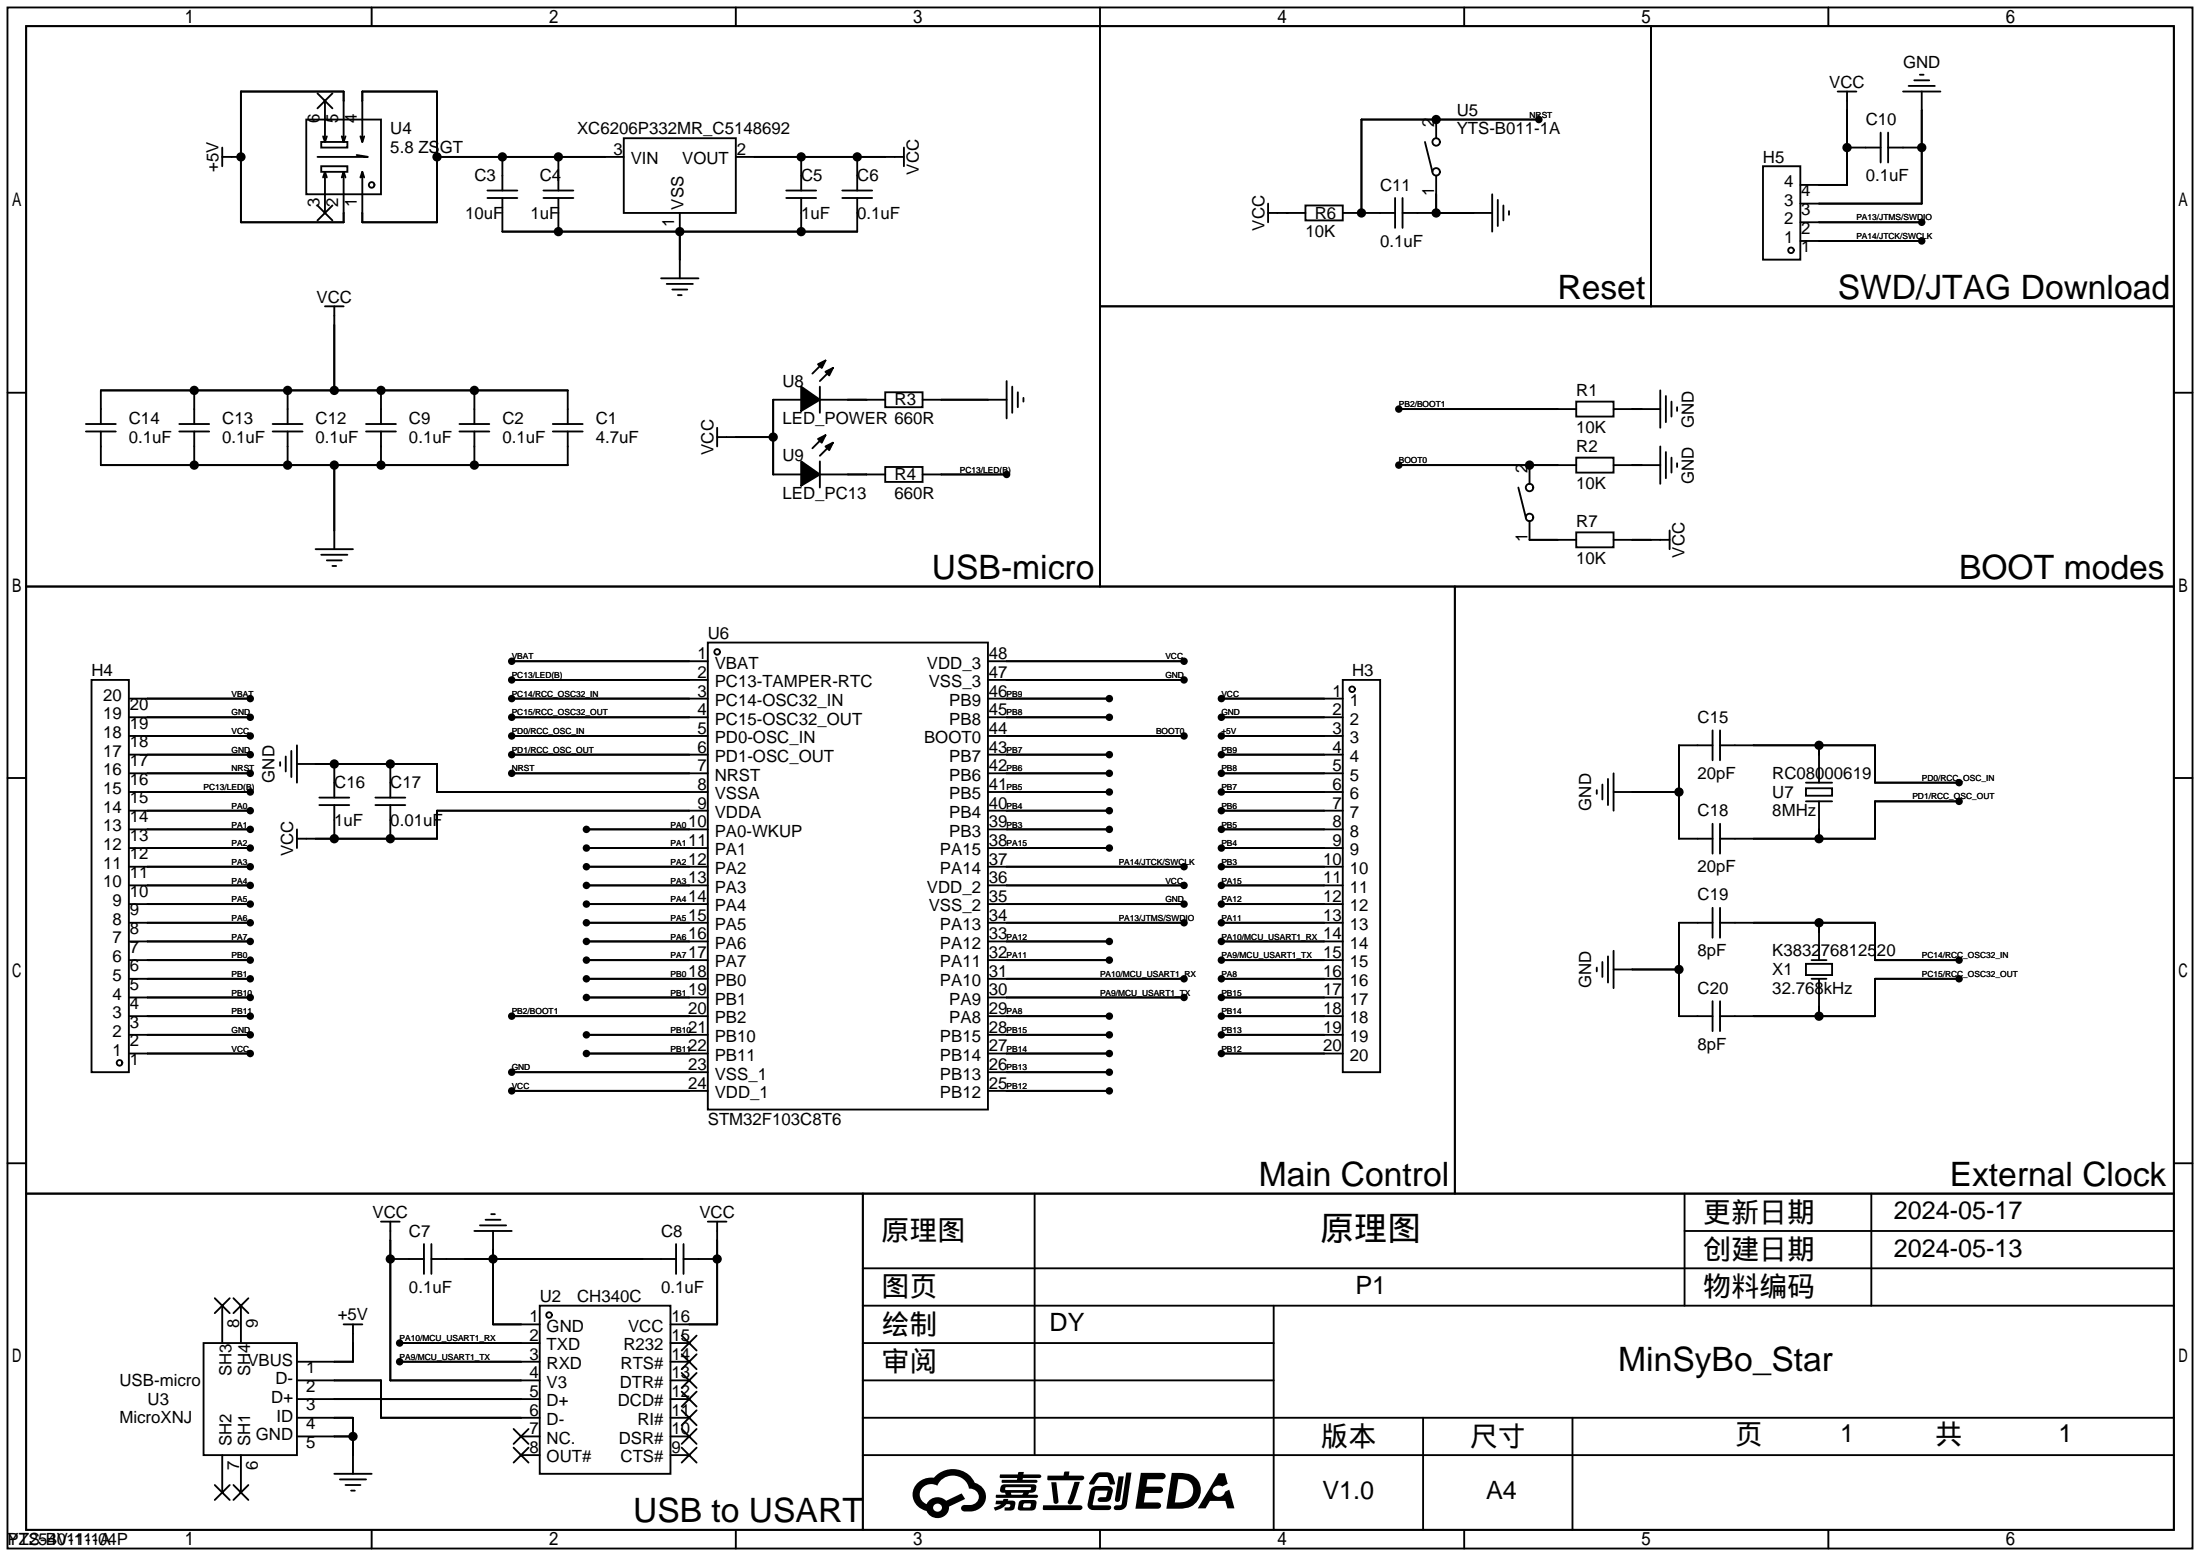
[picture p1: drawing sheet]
<svg xmlns="http://www.w3.org/2000/svg" width="299mm" height="212mm" viewBox="0 0 299 212" stroke-linecap="round" stroke-linejoin="round" font-family="sans-serif">
<g fill="#000">
<path d="M136 200.5h2.4l.1-.3h.7v.3h2.2l.2 .1v.2l-.2 .2h-2.3v.2h1.8l.2 .1v.2l-.2 .1h-4.5l-.2-.1 .1-.3h2l.1-.2h-2.3l-.1-.2zM135.5 204.1h.9l.1-.3h.6v.3h.8a.92 .92 0 0 1-.2 1.3h-1.1v-.4h.5l.3-.2v-.2l-.5-.1a2.37 2.37 0 0 1-1.6 .9l-.1-.4 .9-.5h-.7zM143 201.6h.7l.3 2.5a.34 .34 0 0 1-.3 .4 .34 .34 0 0 1-.4-.3zM146.1 201.5h.8l-1 2.9a.36 .36 0 0 1-.4 .2 .36 .36 0 0 1-.3-.3zM141.9 204.7h5a.33 .33 0 0 1 .3 .3 .33 .33 0 0 1-.3 .3h-4.9l-.2-.1zM142.5 200.7h2.1l.1-.5 .2-.1h.6l-.1 .6h1.7a.32 .32 0 0 1 .4 .3 .32 .32 0 0 1-.4 .3h-4.5l-.2-.2zM148.4 202.4l.6-.3h1.7a.66 .66 0 0 1 .6 .9l-.1 .4a.81 .81 0 0 1-.9 .8h-.7a.32 .32 0 0 1-.3-.3 .32 .32 0 0 1 .4-.3h.7l.2-.9-1.6 .1-.4 1.8 2.2 .1a.32 .32 0 0 1 .3 .4 .32 .32 0 0 1-.4 .2h-2.2a.69 .69 0 0 1-.6-.8l.4-1.7zM148.9 200.6l.2-.3 .4-.1h1a.77 .77 0 0 1 .9 .5l.3 1-.2 .2h-.5l-.4-1-.9-.1a1.16 1.16 0 0 0-.8 .9l-.1 .2h-.5l-.2-.2zM152.1 200.8h.7l-.5 3.1a.36 .36 0 0 1-.3 .3 .36 .36 0 0 1-.4-.3zM153.2 200.2h.7l-.6 4.3a1.13 1.13 0 0 1-1.8 .6v-.3l.2-.1h.7l.2-.2zM155.2 200.3h2.1a1.28 1.28 0 0 1 1.2 .2 .48 .48 0 0 1-.1 .5 .48 .48 0 0 1-.5 .1h-1.8l-.2 1.1h1.9a.43 .43 0 0 1 .4 .4 .43 .43 0 0 1-.5 .4h-1.9l-.2 1.3h1.2a.9 .9 0 0 1 1.1 .4v.2l-.4 .2h-3.1zM165.7 200.3h.9l.4 1.5-.8 .3a.82 .82 0 0 0-1.1 .1 .82 .82 0 0 0 .1 1.2 .82 .82 0 0 0 1.1-.1l.3-.4 .6-.3 .7 2.5h-1l-.2-1h-2.1l-.6 1h-1.1z"/>
<path d="M124.9 201.6a2.23 2.23 0 0 0-.7 2.3 2.23 2.23 0 0 0 1.8 1.6 1.58 1.58 0 0 0 1.8 .9 1.58 1.58 0 0 0 1.3-1.5l2.2-1.1-.5-.7-2.1 1a1.65 1.65 0 0 0-2.7 .4 1.41 1.41 0 0 1-.9-1.6 1.41 1.41 0 0 1 1.6-1.1l.8 .2a2.3 2.3 0 0 1 2.3-1.3 2.3 2.3 0 0 1 2 1.7 1.12 1.12 0 0 1 1.3 1 1.12 1.12 0 0 1-1.1 1.2h-.7a.45 .45 0 0 0-.6 .4 .45 .45 0 0 0 .5 .5 2.36 2.36 0 0 0 2.9-2 2 2 0 0 0-1.5-1.9 3.3 3.3 0 0 0-5.6-.7h-.3a2.66 2.66 0 0 0-1.8 .7zM127 205a.57 .57 0 0 1 1.1 0 .57 .57 0 0 1-1.1 0z"/>
<path d="M138.6 204.2l-.2 1a2.66 2.66 0 0 0 2.2 .1 .99 .99 0 0 0 .2-1.3h-1.6zM139.2 204.5h1a.4 .4 0 0 1-.2 .5l-.8-.1z"/>
<path d="M136.2 202a.7 .7 0 0 0 0 .9l.5 .1 .1 .3h-1.3v.3l5.4 .1 .3-.2-.1-.2h-.1h-1.2l.2-.3a.7 .7 0 0 0 .8-.3 .7 .7 0 0 0 0-.8l-4.2-.1zM136.8 202.3l3.3-.1 .1 .1v.3h-.2h-3.2l-.1-.2zM137.5 203h1.7l-.2 .3h-1.4z"/>
<path d="M159.4 200.3l-.8 4.9a9.2 9.2 0 0 0 3-.2 2.41 2.41 0 0 0 1.7-2.8 2.41 2.41 0 0 0-2.6-1.9zM160.3 201.1a1.62 1.62 0 0 1 2 1.5 1.62 1.62 0 0 1-1.8 1.7h-.7z"/>
<circle cx="195.3" cy="16.3" r=".63"/>
<circle cx="209.3" cy="16.3" r=".51"/>
<circle cx="32.8" cy="21.3" r=".63"/>
<circle cx="59.4" cy="21.3" r=".63"/>
<circle cx="68.3" cy="21.3" r=".63"/>
<circle cx="75.9" cy="21.3" r=".63"/>
<circle cx="75.9" cy="31.5" r=".63"/>
<circle cx="92.5" cy="31.5" r=".63"/>
<circle cx="109" cy="21.3" r=".63"/>
<circle cx="109" cy="31.5" r=".63"/>
<circle cx="116.6" cy="21.3" r=".63"/>
<circle cx="185.2" cy="29" r=".63"/>
<circle cx="195.3" cy="29" r=".63"/>
<circle cx="251.2" cy="20.1" r=".63"/>
<circle cx="261.4" cy="32.8" r=".51"/>
<circle cx="261.4" cy="30.2" r=".51"/>
<circle cx="261.4" cy="20.1" r=".63"/>
<circle cx="26.4" cy="53.1" r=".63"/>
<circle cx="39.1" cy="53.1" r=".63"/>
<circle cx="45.5" cy="53.1" r=".63"/>
<circle cx="51.8" cy="53.1" r=".63"/>
<circle cx="64.5" cy="53.1" r=".63"/>
<circle cx="105.2" cy="59.4" r=".63"/>
<circle cx="190.2" cy="55.6" r=".51"/>
<circle cx="26.4" cy="63.2" r=".63"/>
<circle cx="39.1" cy="63.2" r=".63"/>
<circle cx="45.5" cy="63.2" r=".63"/>
<circle cx="51.8" cy="63.2" r=".63"/>
<circle cx="64.5" cy="63.2" r=".63"/>
<circle cx="136.9" cy="64.5" r=".51"/>
<circle cx="190.2" cy="63.2" r=".51"/>
<circle cx="208" cy="63.2" r=".63"/>
<circle cx="34" cy="95" r=".51"/>
<circle cx="34" cy="97.5" r=".51"/>
<circle cx="69.6" cy="92.5" r=".51"/>
<circle cx="69.6" cy="95" r=".51"/>
<circle cx="69.6" cy="89.9" r=".51"/>
<circle cx="69.6" cy="97.5" r=".51"/>
<circle cx="150.9" cy="95" r=".51"/>
<circle cx="150.9" cy="97.5" r=".51"/>
<circle cx="161" cy="89.9" r=".51"/>
<circle cx="161" cy="92.5" r=".51"/>
<circle cx="166.1" cy="95" r=".51"/>
<circle cx="166.1" cy="97.5" r=".51"/>
<circle cx="34" cy="117.9" r=".51"/>
<circle cx="34" cy="105.2" r=".51"/>
<circle cx="34" cy="107.7" r=".51"/>
<circle cx="34" cy="102.6" r=".51"/>
<circle cx="34" cy="115.3" r=".51"/>
<circle cx="34" cy="110.2" r=".51"/>
<circle cx="34" cy="100.1" r=".51"/>
<circle cx="34" cy="112.8" r=".51"/>
<circle cx="45.5" cy="114" r=".63"/>
<circle cx="45.5" cy="103.9" r=".63"/>
<circle cx="53.1" cy="114" r=".63"/>
<circle cx="53.1" cy="103.9" r=".63"/>
<circle cx="69.6" cy="102.6" r=".51"/>
<circle cx="69.6" cy="105.2" r=".51"/>
<circle cx="69.6" cy="100.1" r=".51"/>
<circle cx="79.8" cy="117.9" r=".51"/>
<circle cx="79.8" cy="115.3" r=".51"/>
<circle cx="79.8" cy="112.8" r=".51"/>
<circle cx="150.9" cy="115.3" r=".51"/>
<circle cx="150.9" cy="107.7" r=".51"/>
<circle cx="150.9" cy="105.2" r=".51"/>
<circle cx="150.9" cy="102.6" r=".51"/>
<circle cx="150.9" cy="110.2" r=".51"/>
<circle cx="150.9" cy="112.8" r=".51"/>
<circle cx="161" cy="117.9" r=".51"/>
<circle cx="161" cy="100.1" r=".51"/>
<circle cx="166.1" cy="105.2" r=".51"/>
<circle cx="166.1" cy="107.7" r=".51"/>
<circle cx="166.1" cy="102.6" r=".51"/>
<circle cx="166.1" cy="117.9" r=".51"/>
<circle cx="166.1" cy="115.3" r=".51"/>
<circle cx="166.1" cy="110.2" r=".51"/>
<circle cx="166.1" cy="100.1" r=".51"/>
<circle cx="166.1" cy="112.8" r=".51"/>
<circle cx="228.3" cy="107.7" r=".63"/>
<circle cx="247.4" cy="101.3" r=".63"/>
<circle cx="247.4" cy="114" r=".63"/>
<circle cx="266.4" cy="109" r=".51"/>
<circle cx="266.4" cy="106.4" r=".51"/>
<circle cx="34" cy="138.2" r=".51"/>
<circle cx="34" cy="135.6" r=".51"/>
<circle cx="34" cy="120.4" r=".51"/>
<circle cx="34" cy="133.1" r=".51"/>
<circle cx="34" cy="125.5" r=".51"/>
<circle cx="34" cy="122.9" r=".51"/>
<circle cx="34" cy="128" r=".51"/>
<circle cx="34" cy="130.6" r=".51"/>
<circle cx="69.6" cy="138.2" r=".51"/>
<circle cx="79.8" cy="135.6" r=".51"/>
<circle cx="79.8" cy="125.5" r=".51"/>
<circle cx="79.8" cy="122.9" r=".51"/>
<circle cx="79.8" cy="120.4" r=".51"/>
<circle cx="79.8" cy="133.1" r=".51"/>
<circle cx="79.8" cy="128" r=".51"/>
<circle cx="79.8" cy="130.6" r=".51"/>
<circle cx="150.9" cy="138.2" r=".51"/>
<circle cx="150.9" cy="128" r=".51"/>
<circle cx="150.9" cy="130.6" r=".51"/>
<circle cx="161" cy="135.6" r=".51"/>
<circle cx="161" cy="122.9" r=".51"/>
<circle cx="161" cy="133.1" r=".51"/>
<circle cx="161" cy="125.5" r=".51"/>
<circle cx="161" cy="120.4" r=".51"/>
<circle cx="166.1" cy="135.6" r=".51"/>
<circle cx="166.1" cy="133.1" r=".51"/>
<circle cx="166.1" cy="138.2" r=".51"/>
<circle cx="166.1" cy="122.9" r=".51"/>
<circle cx="166.1" cy="120.4" r=".51"/>
<circle cx="166.1" cy="125.5" r=".51"/>
<circle cx="166.1" cy="128" r=".51"/>
<circle cx="166.1" cy="130.6" r=".51"/>
<circle cx="228.3" cy="131.8" r=".63"/>
<circle cx="247.4" cy="125.5" r=".63"/>
<circle cx="247.4" cy="138.2" r=".63"/>
<circle cx="266.4" cy="133.1" r=".51"/>
<circle cx="266.4" cy="130.6" r=".51"/>
<circle cx="34" cy="140.7" r=".51"/>
<circle cx="34" cy="143.3" r=".51"/>
<circle cx="69.6" cy="148.3" r=".51"/>
<circle cx="69.6" cy="145.8" r=".51"/>
<circle cx="79.8" cy="140.7" r=".51"/>
<circle cx="79.8" cy="143.3" r=".51"/>
<circle cx="150.9" cy="145.8" r=".51"/>
<circle cx="150.9" cy="148.3" r=".51"/>
<circle cx="150.9" cy="140.7" r=".51"/>
<circle cx="150.9" cy="143.3" r=".51"/>
<circle cx="166.1" cy="140.7" r=".51"/>
<circle cx="166.1" cy="143.3" r=".51"/>
<circle cx="53.1" cy="171.2" r=".63"/>
<circle cx="67.1" cy="171.2" r=".63"/>
<circle cx="97.5" cy="171.2" r=".63"/>
<circle cx="48" cy="195.3" r=".63"/>
<circle cx="54.4" cy="182.6" r=".51"/>
<circle cx="54.4" cy="185.2" r=".51"/>
</g>
<g fill="none" stroke="#000" stroke-width=".25">
<path d="M1 1h297.2v209.6h-297.2zM3.6 3.6h292.1v204.4h-292.1zM3.6 3.6h146v76.2h-146zM41.7 16.3h10.1v10.1h-10.1zM43.2 12.7l2 2M43.7 19.3h3.5v.8h-3.5zM44.2 13.7v5.6l-.3-.8M44.4 18.5l-.2 .8M45.2 12.7l-2 2M46.5 18.5l.2 .8v-6.9h-13.9v17.8h13.9v-6.8l-.2 .7M47 18.5l-.3 .8M49 18.5l.3 .8v-6.9h10.1v17.8h-10.1v-6.8l-.3 .7"/>
<path d="M49.5 18.5l-.2 .8M50.5 1v2.6M84.8 18.8h15.3v10.2h-15.3zM100.1 1v2.6M149.6 3.6h74.9v38.1h-74.9zM149.6 1v2.6M193.8 19.3l1 4.1M195.3 16.3v2.5M199.1 1v2.6M209.3 16.3h-24.1v12.7M224.5 3.6h71.2v38.1h-71.2zM248.7 1v2.6"/>
<path d="M249.9 12.4h2.6M251.2 12.4v12.7h-6.3M255.8 18v4.1M256.8 18v4.1M258.8 12.4h5.1M259.6 11.7h3.5M260.3 10.9h2.1M261.1 10.2h.5M261.4 12.4v15.3h-16.5M30.2 21.3h2.6M30.2 20.1v2.5M43.2 27.9l2 2.1"/>
<path d="M43.7 22.6h3.5v.8h-3.5zM43.9 24.1l.3-.7v5.6M44.2 23.4l.2 .7M45.2 27.9l-2 2.1M46.7 23.4l.3 .7M48.5 21.1l1.5 .2h-6.8M49.3 23.4l.2 .7M59.4 21.3h25.4M66.3 25.9h4.1M66.3 26.9h4.1M68.3 26.9v4.6h48.3v-4.6M68.3 21.3v4.6"/>
<path d="M73.9 25.9h4.1M73.9 26.9h4.1M75.9 21.3v4.6M75.9 26.9v4.6M89.9 37.8h5.1M90.7 38.6h3.5M91.4 39.4h2.1M92.5 29v8.8M100.1 21.3h22.8M106.9 25.9h4.1M106.9 26.9h4.1M109 21.3v4.6"/>
<path d="M109 26.9v4.6M114.6 25.9h4M114.6 26.9h4M116.6 21.3v4.6M122.9 20.1v2.5M172.5 29h5M172.5 27.7v2.5M175 29h.1M177.5 27.9h5.1v2.1h-5.1zM182.6 29h7.1M189.7 26.9v4.1M190.8 26.9v4.1"/>
<path d="M190.8 29h12.1M195.3 23.9v5.1M202.9 26.4v5.1M203.7 27.2v3.5M204.5 27.9v2.1M205.2 28.7v.5M239.8 22.6h5.1v12.7h-5.1zM244.9 32.8h16.5M244.9 30.2h16.5M251.2 20.1h4.6M256.8 20.1h4.6M1 53.4h2.6"/>
<path d="M11.7 57.7h4M11.7 58.7h4M13.7 58.7v4.5h63.5v-4.5M13.7 57.7v-4.6h63.5v4.6M24.4 57.7h4M24.4 58.7h4M26.4 53.1v4.6M26.4 58.7v4.5M37.1 57.7h4M37.1 58.7h4M39.1 53.1v4.6M39.1 58.7v4.5"/>
<path d="M44.2 41.7h2.5M45.5 41.7v11.4M49.8 57.7h4M49.8 58.7h4M51.8 53.1v4.6M51.8 58.7v4.5M62.5 57.7h4M62.5 58.7h4M64.5 53.1v4.6M64.5 58.7v4.5M75.2 57.7h4M75.2 58.7h4"/>
<path d="M92.2 40.1h.5M97.5 58.2v2.5M97.5 59.4h7.7M109 54.4h-3.8v10.1h3.8M111.5 54.4h8.9M111.5 52.6v3.5M111.5 49.8l-1 1M111.5 59.9l-1 1.1M112.5 50.8l-1 1M120.4 53.3h5.1v2.1h-5.1zM125.5 54.4h11.4M136.9 51.8v5.1"/>
<path d="M137.7 52.6v3.5M138.4 53.3v2.1M139.2 54.1v.5M149.6 41.7h146.1v38.1h-146.1zM190.2 55.6h24.2M214.4 54.6h5.1v2h-5.1zM219.5 55.6h6.3M225.8 53.1v5.1M226.6 53.8v3.6M227.3 54.6v2M228.1 55.4v.5M295.7 53.4h2.5"/>
<path d="M3.6 79.8h194.3v82.5h-194.3zM42.9 74.7h5.1M43.7 75.4h3.5M44.4 76.2h2.1M45.2 77h.5M45.5 63.2v11.5M111.5 62.7v3.6M111.5 64.5h8.9M112.5 61l-1 1M120.4 63.5h5.1v2h-5.1zM125.5 64.5h11.4M190.2 63.2h24.2"/>
<path d="M197.9 79.8h97.8v82.5h-97.8zM206.5 66.3l1 4.1M208 70.9v2.5h6.4M208 63.2v2.6M214.4 62.2h5.1v2.1h-5.1zM214.4 72.4h5.1v2h-5.1zM219.5 63.2h6.3M219.5 73.4h7.6M225.8 60.7v5.1M226.6 61.5v3.5M227.1 72.1v2.6M227.3 62.2v2.1"/>
<path d="M228.1 63v.5M12.4 92.5h5.1v53.3h-5.1zM17.5 95h16.5M17.5 97.5h16.5M69.6 89.9h26.7M69.6 92.5h26.7M69.6 95h26.7M69.6 97.5h26.7M96.3 87.4h38.1v63.5h-38.1zM134.4 89.9h26.6M134.4 92.5h26.6M134.4 95h16.5"/>
<path d="M134.4 97.5h16.5M166.1 95h16.5M166.1 97.5h16.5M182.6 92.5h5.1v53.3h-5.1zM232.9 99.3v4.1M233.9 99.3v4.1M1 105.8h2.6M17.5 100.1h16.5M17.5 102.6h16.5M17.5 105.2h16.5M17.5 107.7h16.5M17.5 110.2h16.5"/>
<path d="M17.5 112.8h16.5M17.5 115.3h16.5M17.5 117.9h16.5M38.1 103.6v.5M38.9 102.9v2M39.6 102.1v3.6M40.4 103.9h19v3.8h36.9M40.4 101.3v5.1M40.4 112.8v2.5M43.4 108.5h4.1M43.4 109.5h4.1M45.5 103.9v4.6"/>
<path d="M45.5 109.5v4.5M51.1 108.5h4M51.1 109.5h4M53.1 103.9v4.6M53.1 109.5v4.5M69.6 100.1h26.7M69.6 102.6h26.7M69.6 105.2h26.7M79.8 112.8h16.5M79.8 115.3h16.5M79.8 117.9h16.5M96.3 110.2h-36.9v3.8h-19"/>
<path d="M134.4 100.1h26.6M134.4 102.6h16.5M134.4 105.2h16.5M134.4 107.7h16.5M134.4 110.2h16.5M134.4 112.8h16.5M134.4 115.3h16.5M134.4 117.9h26.6M166.1 100.1h16.5M166.1 102.6h16.5M166.1 105.2h16.5M166.1 107.7h16.5"/>
<path d="M166.1 110.2h16.5M166.1 112.8h16.5M166.1 115.3h16.5M166.1 117.9h16.5M217.2 107.4v.5M217.9 106.7v2M218.7 105.9v3.6M219.5 107.7h8.8M219.5 105.2v5M232.9 112v4.1M232.9 101.3h-4.6v12.7h4.6M233.9 101.3h21.1v5.1h11.4"/>
<path d="M233.9 112v4.1M245.6 107.2h3.6v1h-3.6zM245.6 106.4h3.6M245.6 109h3.6M247.4 101.3v5.1M247.4 109v5M266.4 109h-11.4v5h-21.1M295.7 105.8h2.5M17.5 120.4h16.5M17.5 122.9h16.5M17.5 125.5h16.5M17.5 128h16.5"/>
<path d="M17.5 130.6h16.5M17.5 133.1h16.5M17.5 135.6h16.5M17.5 138.2h16.5M69.6 138.2h26.7M79.8 120.4h16.5M79.8 122.9h16.5M79.8 125.5h16.5M79.8 128h16.5M79.8 130.6h16.5M79.8 133.1h16.5M79.8 135.6h16.5"/>
<path d="M134.4 120.4h26.6M134.4 122.9h26.6M134.4 125.5h26.6M134.4 128h16.5M134.4 130.6h16.5M134.4 133.1h26.6M134.4 135.6h26.6M134.4 138.2h16.5M166.1 120.4h16.5M166.1 122.9h16.5M166.1 125.5h16.5M166.1 128h16.5"/>
<path d="M166.1 130.6h16.5M166.1 133.1h16.5M166.1 135.6h16.5M166.1 138.2h16.5M217.2 131.6v.5M217.9 130.8v2M218.7 130v3.6M219.5 129.3v5.1M219.5 131.8h8.8M232.9 125.5h-4.6v12.7h4.6M232.9 123.4v4.1M232.9 136.1v4.1"/>
<path d="M233.9 125.5h21.1v5.1h11.4M233.9 123.4v4.1M233.9 136.1v4.1M245.6 131.1h3.6v1.5h-3.6zM246.4 130.6h2M246.4 133.1h2M247.4 125.5v5.1M247.4 133.1v5.1M266.4 133.1h-11.4v5.1h-21.1M1 158.2h2.6M17.5 140.7h16.5M17.5 143.3h16.5"/>
<path d="M69.6 145.8h26.7M69.6 148.3h26.7M79.8 140.7h16.5M79.8 143.3h16.5M134.4 140.7h16.5M134.4 143.3h16.5M134.4 145.8h16.5M134.4 148.3h16.5M166.1 140.7h16.5M166.1 143.3h16.5M295.7 158.2h2.5M3.6 162.3h113.7v45.7h-113.7z"/>
<path d="M29.2 176.5l2 2.1M30.2 177.5v5.1M31.2 176.5l-2 2.1M31.7 176.5l2.1 2.1M32.8 177.5v5.1M33.8 176.5l-2.1 2.1M51.8 166.1h2.6M53.1 166.1v21.6h20.3M53.1 171.2h4.6M57.7 169.2v4M58.7 171.2h33.2M58.7 169.2v4"/>
<path d="M64.5 167.4h5.1M65.3 166.6h3.5M66 165.9h2.1M66.8 165.1h.5M67.1 167.4v12.7h6.3M73.4 177.5h17.8v22.9h-17.8zM91.9 169.2v4M93 171.2h4.5M93 169.2v4M96.3 166.1h2.5M97.5 166.1v14h-6.3M117.3 162.3h178.4v45.7h-178.4z"/>
<path d="M117.3 177.5h178.4M117.3 172.5h178.4M140.7 162.3v35.6M173.2 177.5v30.5M229.1 162.3v15.2M229.1 167.4h66.6M254.5 162.3v15.2M27.7 182.6h12.7v15.3h-12.7zM30.2 197.9v5M32.8 197.9v5M40.4 192.8h7.6v7.6M40.4 187.7h11.4v5.1h21.6"/>
<path d="M40.4 195.3h7.6M40.4 190.2h33M46.7 180.1h2.6M48 180.1v5.1h-7.6M54.4 182.6h19M54.4 185.2h19M69.8 194.3l2.1 2M69.8 196.9l2.1 2M70.9 197.9h2.5M70.9 195.3h2.5M71.9 194.3l-2.1 2M71.9 196.9l-2.1 2"/>
<path d="M91.2 182.6h2.5M91.2 197.9h2.5M91.2 192.8h2.5M91.2 187.7h2.5M91.2 195.3h2.5M91.2 185.2h2.5M91.2 190.2h2.5M92.7 196.9l2 2M92.7 194.3l2 2M92.7 191.8l2 2M92.7 189.2l2 2.1M92.7 186.7l2 2"/>
<path d="M92.7 184.2l2 2M92.7 181.6l2 2M94.7 196.9l-2 2M94.7 194.3l-2 2M94.7 191.8l-2 2M94.7 189.2l-2 2.1M94.7 186.7l-2 2M94.7 184.2l-2 2M94.7 181.6l-2 2M117.3 182.6h55.9M117.3 197.9h178.4M117.3 192.8h178.4"/>
<path d="M117.3 187.7h55.9M193.5 192.8v15.2M213.9 192.8v15.2M29.2 201.9l2 2.1M31.2 201.9l-2 2.1M31.7 201.9l2.1 2.1M33.8 201.9l-2.1 2.1M45.5 200.4h5M46.2 201.2h3.6M47 201.9h2M47.8 202.7h.5M50.5 208v2.6"/>
<path d="M100.1 208v2.6M149.6 208v2.6M199.1 208v2.6M248.7 208v2.6"/>
<circle cx="195.3" cy="19.3" r=".51"/>
<circle cx="50.5" cy="25.1" r=".38"/>
<circle cx="195.3" cy="23.4" r=".51"/>
<circle cx="243.6" cy="34" r=".38"/>
<circle cx="208" cy="70.4" r=".51"/>
<circle cx="208" cy="66.3" r=".51"/>
<circle cx="97.5" cy="88.6" r=".38"/>
<circle cx="183.9" cy="93.7" r=".38"/>
<circle cx="16.3" cy="144.5" r=".38"/>
<circle cx="74.7" cy="178.8" r=".38"/>
</g>
<path d="M109 52.6l2.5 1.8-2.5 1.5zM111.3 49.5l1-.5-.5 1zM111.3 59.7l1-.5-.5 1zM112.3 50.5l1-.5-.5 1.1zM109 62.7l2.5 1.8-2.5 1.5zM112.3 60.7l1-.5-.5 1z" fill="#000" stroke="#000" stroke-width=".25"/>
<g font-size="4.6">
<text x="211.8" y="40.6">Reset</text>
<text x="249.9" y="40.6">SWD/JTAG Download</text>
<text x="126.7" y="78.7">USB-micro</text>
<text x="266.4" y="78.7">BOOT modes</text>
<text x="171.2" y="161.3">Main Control</text>
<text x="265.2" y="161.3">External Clock</text>
<text x="179.6" y="168.7">原理图</text>
<text x="220.1" y="186.4">MinSyBo_Star</text>
<text x="86.1" y="207">USB to USART</text>
</g>
<g font-size="3.8">
<text x="231.6" y="166.1">更新日期</text>
<text x="119.9" y="168.7">原理图</text>
<text x="231.6" y="171.2">创建日期</text>
<text x="119.9" y="176.3">图页</text>
<text x="231.6" y="176.3">物料编码</text>
<text x="119.9" y="181.4">绘制</text>
<text x="119.9" y="186.4">审阅</text>
<text x="179.6" y="196.6">版本</text>
<text x="199.9" y="196.6">尺寸</text>
<text x="236" y="196.3">页</text>
<text x="263.1" y="196.3">共</text>
</g>
<g font-size="3.4">
<text x="257.6" y="165.8">2024-05-17</text>
<text x="257.6" y="170.9">2024-05-13</text>
<text x="184.3" y="176">P1</text>
<text x="142.7" y="181">DY</text>
<text x="250.3" y="196">1</text>
<text x="280" y="196">1</text>
<text x="179.9" y="203.9">V1.0</text>
<text x="202.1" y="203.9">A4</text>
</g>
<g font-size="2.3">
<text x="248.8" y="11.9">VCC</text>
<text x="258.8" y="9.3">GND</text>
<text x="43.4" y="16.7" transform="rotate(-90 43.4 16.7)">6</text>
<text x="46" y="16.7" transform="rotate(-90 46 16.7)">5</text>
<text x="48.5" y="16.7" transform="rotate(-90 48.5 16.7)">4</text>
<text x="195.1" y="17.3" transform="rotate(-90 195.1 17.3)">2</text>
<text x="198.1" y="15.7">U5</text>
<text x="253.7" y="17">C10</text>
<text x="29.7" y="23.4" transform="rotate(-90 29.7 23.4)">+5V</text>
<text x="53.1" y="18.3">U4</text>
<text x="53.1" y="20.8">5.8 ZSGT</text>
<text x="78.5" y="18.3">XC6206P332MR_C5148692</text>
<text x="83.4" y="21.1">3</text>
<text x="85.8" y="22.3">VIN</text>
<text x="92.8" y="22.3">VOUT</text>
<text x="100.2" y="21.1">2</text>
<text x="125" y="23.7" transform="rotate(-90 125 23.7)">VCC</text>
<text x="198.1" y="18.3">YTS-B011-1A</text>
<text x="239.8" y="22.1">H5</text>
<text x="43.4" y="28.2" transform="rotate(-90 43.4 28.2)">3</text>
<text x="46" y="28.2" transform="rotate(-90 46 28.2)">2</text>
<text x="48.5" y="28.2" transform="rotate(-90 48.5 28.2)">1</text>
<text x="63.2" y="29.7">10uF</text>
<text x="64.5" y="24.6">C3</text>
<text x="72.1" y="29.7">1uF</text>
<text x="73.4" y="24.6">C4</text>
<text x="93" y="28.5" transform="rotate(-90 93 28.5)">VSS</text>
<text x="109" y="24.6">C5</text>
<text x="109" y="29.7">1uF</text>
<text x="116.6" y="24.6">C6</text>
<text x="116.6" y="29.7">0.1uF</text>
<text x="178.8" y="29.7">R6</text>
<text x="187.7" y="25.9">C11</text>
<text x="195.1" y="26.7" transform="rotate(-90 195.1 26.7)">1</text>
<text x="242.6" y="28">3</text>
<text x="242.6" y="25.4">4</text>
<text x="245" y="29.2">3</text>
<text x="245" y="26.7">4</text>
<text x="253.7" y="24.6">0.1uF</text>
<text x="91.7" y="30.8" transform="rotate(-90 91.7 30.8)">1</text>
<text x="172" y="31.4" transform="rotate(-90 172 31.4)">VCC</text>
<text x="177.5" y="32.3">10K</text>
<text x="187.7" y="33.5">0.1uF</text>
<text x="242.6" y="33">1</text>
<text x="242.6" y="30.5">2</text>
<text x="245" y="34.3">1</text>
<text x="245" y="31.8">2</text>
<text x="43.1" y="41.1">VCC</text>
<text x="106.4" y="52.6">U8</text>
<text x="214.4" y="53.8">R1</text>
<text x="17.5" y="57.7">C14</text>
<text x="30.2" y="57.7">C13</text>
<text x="42.9" y="57.7">C12</text>
<text x="55.6" y="57.7">C9</text>
<text x="68.3" y="57.7">C2</text>
<text x="81" y="57.7">C1</text>
<text x="106.4" y="57.7">LED_POWER 660R</text>
<text x="121.7" y="55.1">R3</text>
<text x="214.4" y="58.9">10K</text>
<text x="230.4" y="58.2" transform="rotate(-90 230.4 58.2)">GND</text>
<text x="17.5" y="60.2">0.1uF</text>
<text x="30.2" y="60.2">0.1uF</text>
<text x="42.9" y="60.2">0.1uF</text>
<text x="55.6" y="60.2">0.1uF</text>
<text x="68.3" y="60.2">0.1uF</text>
<text x="81" y="60.2">4.7uF</text>
<text x="97" y="61.8" transform="rotate(-90 97 61.8)">VCC</text>
<text x="106.4" y="62.7">U9</text>
<text x="121.7" y="65.3">R4</text>
<text x="207.8" y="64.3" transform="rotate(-90 207.8 64.3)">2</text>
<text x="214.4" y="61.5">R2</text>
<text x="230.4" y="65.8" transform="rotate(-90 230.4 65.8)">GND</text>
<text x="106.4" y="67.8">LED_PC13</text>
<text x="121.7" y="67.8">660R</text>
<text x="214.4" y="66.5">10K</text>
<text x="214.4" y="71.6">R7</text>
<text x="207.8" y="73.7" transform="rotate(-90 207.8 73.7)">1</text>
<text x="214.4" y="76.7">10K</text>
<text x="229.1" y="75.8" transform="rotate(-90 229.1 75.8)">VCC</text>
<text x="94.9" y="89.6">1</text>
<text x="96.3" y="86.9">U6</text>
<text x="134.5" y="89.6">48</text>
<text x="12.4" y="91.9">H4</text>
<text x="14" y="95.3">20</text>
<text x="94.9" y="92.2">2</text>
<text x="94.9" y="94.7">3</text>
<text x="97.2" y="90.9">VBAT</text>
<text x="97.2" y="93.5">PC13-TAMPER-RTC</text>
<text x="97.2" y="96">PC14-OSC32_IN</text>
<text x="126.1" y="90.9">VDD_3</text>
<text x="126.3" y="93.5">VSS_3</text>
<text x="129.1" y="96">PB9</text>
<text x="134.5" y="94.7">46</text>
<text x="134.5" y="92.2">47</text>
<text x="181.2" y="94.7">1</text>
<text x="183.6" y="96">1</text>
<text x="183.9" y="91.9">H3</text>
<text x="14" y="100.4">18</text>
<text x="14" y="97.8">19</text>
<text x="17.7" y="101.6">18</text>
<text x="17.7" y="99.1">19</text>
<text x="17.7" y="96.5">20</text>
<text x="94.9" y="97.3">4</text>
<text x="94.9" y="99.8">5</text>
<text x="97.2" y="98.5">PC15-OSC32_OUT</text>
<text x="97.2" y="101.1">PD0-OSC_IN</text>
<text x="125.7" y="101.1">BOOT0</text>
<text x="129.1" y="98.5">PB8</text>
<text x="134.5" y="99.8">44</text>
<text x="134.5" y="97.3">45</text>
<text x="181.2" y="97.3">2</text>
<text x="181.2" y="99.8">3</text>
<text x="183.6" y="98.5">2</text>
<text x="183.6" y="101.1">3</text>
<text x="230.9" y="98.3">C15</text>
<text x="14" y="108">15</text>
<text x="14" y="105.4">16</text>
<text x="14" y="102.9">17</text>
<text x="17.7" y="106.7">16</text>
<text x="17.7" y="104.2">17</text>
<text x="37.3" y="106.4" transform="rotate(-90 37.3 106.4)">GND</text>
<text x="45.5" y="107.2">C16</text>
<text x="53.1" y="107.2">C17</text>
<text x="94.9" y="102.3">6</text>
<text x="94.9" y="104.9">7</text>
<text x="94.9" y="107.4">8</text>
<text x="97.2" y="103.6">PD1-OSC_OUT</text>
<text x="97.2" y="106.2">NRST</text>
<text x="129.1" y="106.2">PB6</text>
<text x="129.1" y="103.6">PB7</text>
<text x="134.5" y="107.4">41</text>
<text x="134.5" y="104.9">42</text>
<text x="134.5" y="102.3">43</text>
<text x="181.2" y="102.3">4</text>
<text x="181.2" y="104.9">5</text>
<text x="181.2" y="107.4">6</text>
<text x="183.6" y="103.6">4</text>
<text x="183.6" y="106.2">5</text>
<text x="230.9" y="105.9">20pF</text>
<text x="241" y="105.9">RC08000619</text>
<text x="14" y="113.1">13</text>
<text x="14" y="110.5">14</text>
<text x="17.7" y="111.8">14</text>
<text x="17.7" y="109.2">15</text>
<text x="45.5" y="112.3">1uF</text>
<text x="53.1" y="112.3">0.01uF</text>
<text x="93.6" y="112.5">10</text>
<text x="94.9" y="110">9</text>
<text x="97.2" y="108.7">VSSA</text>
<text x="97.2" y="111.2">VDDA</text>
<text x="97.2" y="113.8">PA0-WKUP</text>
<text x="129.1" y="113.8">PB3</text>
<text x="129.1" y="111.2">PB4</text>
<text x="129.1" y="108.7">PB5</text>
<text x="134.5" y="112.5">39</text>
<text x="134.5" y="110">40</text>
<text x="181.2" y="110">7</text>
<text x="181.2" y="112.5">8</text>
<text x="183.6" y="108.7">6</text>
<text x="183.6" y="111.2">7</text>
<text x="183.6" y="113.8">8</text>
<text x="216.4" y="110.2" transform="rotate(-90 216.4 110.2)">GND</text>
<text x="230.9" y="111">C18</text>
<text x="241" y="108.5">U7</text>
<text x="241" y="111">8MHz</text>
<text x="14" y="118.1">11</text>
<text x="14" y="115.6">12</text>
<text x="17.7" y="119.4">11</text>
<text x="17.7" y="116.9">12</text>
<text x="17.7" y="114.3">13</text>
<text x="39.9" y="116.5" transform="rotate(-90 39.9 116.5)">VCC</text>
<text x="93.6" y="115">11</text>
<text x="93.6" y="117.6">12</text>
<text x="97.2" y="116.3">PA1</text>
<text x="97.2" y="118.9">PA2</text>
<text x="127.8" y="118.9">PA14</text>
<text x="127.8" y="116.3">PA15</text>
<text x="134.5" y="117.6">37</text>
<text x="134.5" y="115">38</text>
<text x="180" y="117.6">10</text>
<text x="181.2" y="115">9</text>
<text x="183.6" y="116.3">9</text>
<text x="183.6" y="118.9">10</text>
<text x="230.9" y="118.6">20pF</text>
<text x="14" y="120.7">10</text>
<text x="15.3" y="125.8">8</text>
<text x="15.3" y="123.2">9</text>
<text x="17.7" y="124.5">9</text>
<text x="17.7" y="121.9">10</text>
<text x="93.6" y="120.1">13</text>
<text x="93.6" y="122.7">14</text>
<text x="93.6" y="125.2">15</text>
<text x="97.2" y="121.4">PA3</text>
<text x="97.2" y="123.9">PA4</text>
<text x="126.1" y="121.4">VDD_2</text>
<text x="126.3" y="123.9">VSS_2</text>
<text x="134.5" y="125.2">34</text>
<text x="134.5" y="122.7">35</text>
<text x="134.5" y="120.1">36</text>
<text x="180" y="120.1">11</text>
<text x="180" y="122.7">12</text>
<text x="180" y="125.2">13</text>
<text x="183.6" y="121.4">11</text>
<text x="183.6" y="123.9">12</text>
<text x="230.9" y="122.4">C19</text>
<text x="15.3" y="130.8">6</text>
<text x="15.3" y="128.3">7</text>
<text x="17.7" y="129.6">7</text>
<text x="17.7" y="127">8</text>
<text x="93.6" y="127.7">16</text>
<text x="93.6" y="130.3">17</text>
<text x="97.2" y="126.5">PA5</text>
<text x="97.2" y="129">PA6</text>
<text x="97.2" y="131.6">PA7</text>
<text x="127.8" y="131.6">PA11</text>
<text x="127.8" y="129">PA12</text>
<text x="127.8" y="126.5">PA13</text>
<text x="134.5" y="130.3">32</text>
<text x="134.5" y="127.7">33</text>
<text x="180" y="127.7">14</text>
<text x="180" y="130.3">15</text>
<text x="183.6" y="126.5">13</text>
<text x="183.6" y="129">14</text>
<text x="183.6" y="131.6">15</text>
<text x="230.9" y="130">8pF</text>
<text x="241" y="130">K383276812520</text>
<text x="15.3" y="135.9">4</text>
<text x="15.3" y="133.4">5</text>
<text x="17.7" y="137.2">4</text>
<text x="17.7" y="134.6">5</text>
<text x="17.7" y="132.1">6</text>
<text x="93.6" y="132.8">18</text>
<text x="93.6" y="135.4">19</text>
<text x="93.6" y="137.9">20</text>
<text x="97.2" y="134.1">PB0</text>
<text x="97.2" y="136.6">PB1</text>
<text x="127.8" y="134.1">PA10</text>
<text x="129.1" y="136.6">PA9</text>
<text x="134.5" y="137.9">29</text>
<text x="134.5" y="135.4">30</text>
<text x="134.5" y="132.8">31</text>
<text x="180" y="132.8">16</text>
<text x="180" y="135.4">17</text>
<text x="180" y="137.9">18</text>
<text x="183.6" y="134.1">16</text>
<text x="183.6" y="136.6">17</text>
<text x="216.4" y="134.4" transform="rotate(-90 216.4 134.4)">GND</text>
<text x="230.9" y="135.1">C20</text>
<text x="241" y="132.6">X1</text>
<text x="241" y="135.1">32.768kHz</text>
<text x="15.3" y="143.5">1</text>
<text x="15.3" y="141">2</text>
<text x="15.3" y="138.5">3</text>
<text x="17.7" y="142.3">2</text>
<text x="17.7" y="139.7">3</text>
<text x="93.6" y="140.4">21</text>
<text x="93.6" y="143">22</text>
<text x="97.2" y="139.2">PB2</text>
<text x="97.2" y="141.7">PB10</text>
<text x="127.8" y="141.7">PB15</text>
<text x="129.1" y="139.2">PA8</text>
<text x="134.5" y="143">27</text>
<text x="134.5" y="140.4">28</text>
<text x="180" y="140.4">19</text>
<text x="180" y="143">20</text>
<text x="183.6" y="139.2">18</text>
<text x="183.6" y="141.7">19</text>
<text x="230.9" y="142.7">8pF</text>
<text x="17.7" y="144.8">1</text>
<text x="93.6" y="145.5">23</text>
<text x="93.6" y="148.1">24</text>
<text x="97.2" y="144.3">PB11</text>
<text x="97.2" y="146.8">VSS_1</text>
<text x="97.2" y="149.3">VDD_1</text>
<text x="127.8" y="149.3">PB12</text>
<text x="127.8" y="146.8">PB13</text>
<text x="127.8" y="144.3">PB14</text>
<text x="134.5" y="148.1">25</text>
<text x="134.5" y="145.5">26</text>
<text x="183.6" y="144.3">20</text>
<text x="96.3" y="152.9">STM32F103C8T6</text>
<text x="50.7" y="165.6">VCC</text>
<text x="95.1" y="165.6">VCC</text>
<text x="55.6" y="168.1">C7</text>
<text x="89.9" y="168.1">C8</text>
<text x="45.9" y="179.5">+5V</text>
<text x="55.6" y="175.8">0.1uF</text>
<text x="72" y="179.8">1</text>
<text x="73.4" y="177">U2</text>
<text x="78.5" y="177">CH340C</text>
<text x="89.9" y="175.8">0.1uF</text>
<text x="91.3" y="179.8">16</text>
<text x="32.5" y="180.6" transform="rotate(-90 32.5 180.6)">8</text>
<text x="33.7" y="185.7">VBUS</text>
<text x="35.1" y="180.6" transform="rotate(-90 35.1 180.6)">9</text>
<text x="72" y="182.4">2</text>
<text x="72" y="184.9">3</text>
<text x="74.3" y="181.1">GND</text>
<text x="74.3" y="183.6">TXD</text>
<text x="84.8" y="183.6">R232</text>
<text x="85.4" y="181.1">VCC</text>
<text x="91.3" y="184.9">14</text>
<text x="91.3" y="182.4">15</text>
<text x="16.3" y="188.5">USB-micro</text>
<text x="20.1" y="191">U3</text>
<text x="31.5" y="187.1" transform="rotate(-90 31.5 187.1)">SH3</text>
<text x="34" y="187.1" transform="rotate(-90 34 187.1)">SH4</text>
<text x="36.9" y="190.8">D+</text>
<text x="37.5" y="188.2">D-</text>
<text x="41.7" y="191.8">3</text>
<text x="41.7" y="189.3">2</text>
<text x="41.7" y="186.7">1</text>
<text x="72" y="187.4">4</text>
<text x="72" y="190">5</text>
<text x="74.3" y="186.2">RXD</text>
<text x="74.3" y="188.7">V3</text>
<text x="74.3" y="191.2">D+</text>
<text x="84" y="191.2">DCD#</text>
<text x="84.3" y="188.7">DTR#</text>
<text x="84.4" y="186.2">RTS#</text>
<text x="91.3" y="190">12</text>
<text x="91.3" y="187.4">13</text>
<text x="16.3" y="193.5">MicroXNJ</text>
<text x="31.5" y="196.6" transform="rotate(-90 31.5 196.6)">SH2</text>
<text x="34" y="196.6" transform="rotate(-90 34 196.6)">SH1</text>
<text x="34.8" y="195.9">GND</text>
<text x="37.6" y="193.3">ID</text>
<text x="41.7" y="196.9">5</text>
<text x="41.7" y="194.3">4</text>
<text x="72" y="192.5">6</text>
<text x="72" y="195.1">7</text>
<text x="72" y="197.6">8</text>
<text x="74.3" y="193.8">D-</text>
<text x="74.3" y="196.3">NC.</text>
<text x="84.1" y="196.3">DSR#</text>
<text x="86.7" y="193.8">RI#</text>
<text x="91.3" y="197.6">9</text>
<text x="91.3" y="195.1">10</text>
<text x="91.3" y="192.5">11</text>
<text x="32.5" y="199.9" transform="rotate(-90 32.5 199.9)">7</text>
<text x="35.1" y="199.9" transform="rotate(-90 35.1 199.9)">6</text>
<text x="74.3" y="198.9">OUT#</text>
<text x="84.4" y="198.9">CTS#</text>
<text x="1" y="210.1">PZ254V-11-04P</text>
<text x="1" y="210.1">YTS-B011-1A</text>
</g>
<g font-size="1.1">
<text x="208" y="16">NRST</text>
<text x="252.5" y="30">PA13/JTMS/SWDIO</text>
<text x="252.5" y="32.5">PA14/JTCK/SWCLK</text>
<text x="190.2" y="55.4">PB2/BOOT1</text>
<text x="130.6" y="64.3">PC13/LED(B)</text>
<text x="190.2" y="63">BOOT0</text>
<text x="69.6" y="89.7">VBAT</text>
<text x="158.5" y="89.7">VCC</text>
<text x="31.5" y="94.7">VBAT</text>
<text x="69.6" y="94.7">PC14/RCC_OSC32_IN</text>
<text x="69.6" y="92.2">PC13/LED(B)</text>
<text x="136.9" y="94.7">PB9</text>
<text x="158.5" y="92.2">GND</text>
<text x="166.1" y="94.7">VCC</text>
<text x="31.5" y="99.8">VCC</text>
<text x="31.5" y="97.3">GND</text>
<text x="69.6" y="97.3">PC15/RCC_OSC32_OUT</text>
<text x="69.6" y="99.8">PD0/RCC_OSC_IN</text>
<text x="136.9" y="97.3">PB8</text>
<text x="157.2" y="99.8">BOOT0</text>
<text x="166.1" y="97.3">GND</text>
<text x="166.1" y="99.8">+5V</text>
<text x="27.7" y="107.4">PC13/LED(B)</text>
<text x="31.5" y="104.9">NRST</text>
<text x="31.5" y="102.4">GND</text>
<text x="69.6" y="102.4">PD1/RCC_OSC_OUT</text>
<text x="69.6" y="104.9">NRST</text>
<text x="136.9" y="107.4">PB5</text>
<text x="136.9" y="104.9">PB6</text>
<text x="136.9" y="102.4">PB7</text>
<text x="166.1" y="107.4">PB7</text>
<text x="166.1" y="104.9">PB8</text>
<text x="166.1" y="102.4">PB9</text>
<text x="261.4" y="106.2">PD0/RCC_OSC_IN</text>
<text x="31.5" y="112.5">PA1</text>
<text x="31.5" y="110">PA0</text>
<text x="91.2" y="112.5">PA0</text>
<text x="136.9" y="112.5">PB3</text>
<text x="136.9" y="110">PB4</text>
<text x="166.1" y="112.5">PB5</text>
<text x="166.1" y="110">PB6</text>
<text x="260.1" y="108.7">PD1/RCC_OSC_OUT</text>
<text x="31.5" y="117.6">PA3</text>
<text x="31.5" y="115.1">PA2</text>
<text x="91.2" y="117.6">PA2</text>
<text x="91.2" y="115.1">PA1</text>
<text x="136.9" y="115.1">PA15</text>
<text x="152.1" y="117.6">PA14/JTCK/SWCLK</text>
<text x="166.1" y="117.6">PB3</text>
<text x="166.1" y="115.1">PB4</text>
<text x="31.5" y="125.2">PA6</text>
<text x="31.5" y="122.7">PA5</text>
<text x="31.5" y="120.1">PA4</text>
<text x="91.2" y="125.2">PA5</text>
<text x="91.2" y="122.7">PA4</text>
<text x="91.2" y="120.1">PA3</text>
<text x="152.1" y="125.2">PA13/JTMS/SWDIO</text>
<text x="158.5" y="122.7">GND</text>
<text x="158.5" y="120.1">VCC</text>
<text x="166.1" y="125.2">PA11</text>
<text x="166.1" y="122.7">PA12</text>
<text x="166.1" y="120.1">PA15</text>
<text x="31.5" y="130.3">PB0</text>
<text x="31.5" y="127.8">PA7</text>
<text x="91.2" y="130.3">PA7</text>
<text x="91.2" y="127.8">PA6</text>
<text x="136.9" y="130.3">PA11</text>
<text x="136.9" y="127.8">PA12</text>
<text x="166.1" y="130.3">PA9/MCU_USART1_TX</text>
<text x="166.1" y="127.8">PA10/MCU_USART1_RX</text>
<text x="261.4" y="130.3">PC14/RCC_OSC32_IN</text>
<text x="31.5" y="137.9">PB11</text>
<text x="31.5" y="135.4">PB10</text>
<text x="31.5" y="132.8">PB1</text>
<text x="69.6" y="137.9">PB2/BOOT1</text>
<text x="91.2" y="135.4">PB1</text>
<text x="91.2" y="132.8">PB0</text>
<text x="136.9" y="137.9">PA8</text>
<text x="149.6" y="132.8">PA10/MCU_USART1_RX</text>
<text x="149.6" y="135.4">PA9/MCU_USART1_TX</text>
<text x="166.1" y="137.9">PB14</text>
<text x="166.1" y="135.4">PB15</text>
<text x="166.1" y="132.8">PA8</text>
<text x="261.4" y="132.8">PC15/RCC_OSC32_OUT</text>
<text x="31.5" y="143">VCC</text>
<text x="31.5" y="140.5">GND</text>
<text x="91.2" y="143">PB11</text>
<text x="91.2" y="140.5">PB10</text>
<text x="136.9" y="143">PB14</text>
<text x="136.9" y="140.5">PB15</text>
<text x="166.1" y="143">PB12</text>
<text x="166.1" y="140.5">PB13</text>
<text x="69.6" y="145.5">GND</text>
<text x="69.6" y="148.1">VCC</text>
<text x="136.9" y="148.1">PB12</text>
<text x="136.9" y="145.5">PB13</text>
<text x="54.4" y="182.4">PA10/MCU_USART1_RX</text>
<text x="54.4" y="184.9">PA9/MCU_USART1_TX</text>
</g>
</svg>
